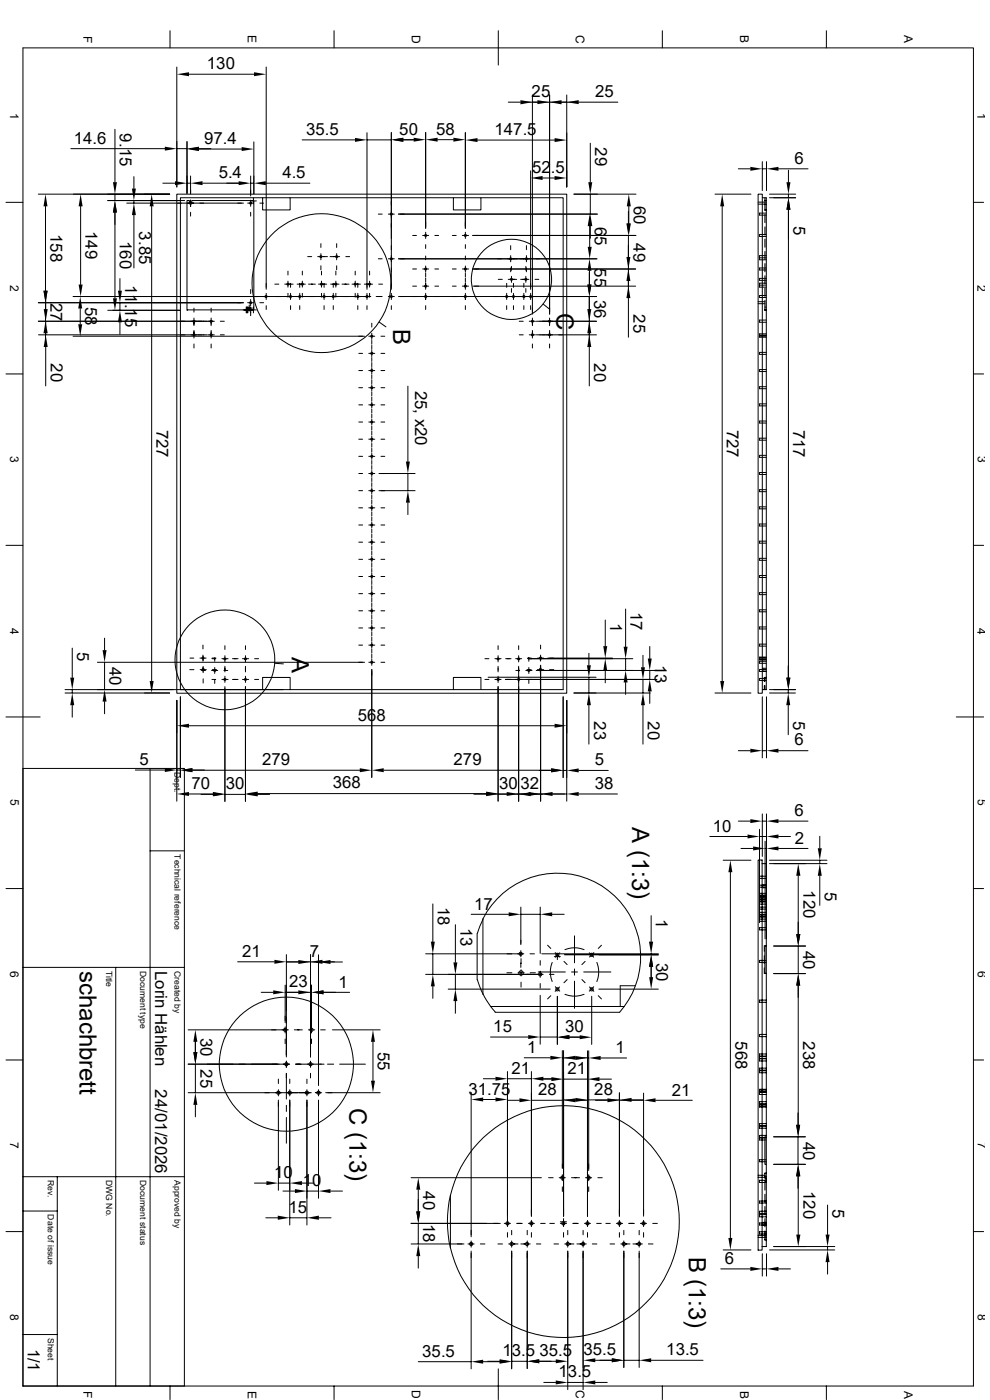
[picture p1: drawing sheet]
<svg xmlns="http://www.w3.org/2000/svg" width="210mm" height="297mm" viewBox="0 0 210 297" stroke-linecap="round" stroke-linejoin="round" font-family="sans-serif">
<g fill="none" stroke="#000" stroke-width=".21">
<path d="M4.9 10.2h201.6v283.8h-201.6zM36.1 6.5v3.7M37.5 14.2v25.5M40.1 15.7h13.8M56.5 14.2v47.2M70.9 6.5v3.7M105.7 6.5v7.3M140.5 6.5v3.7M175.3 6.5v3.7M15 31.5h20M24.4 27.4v11.3M28.4 37.5v2.5"/>
<path d="M34.5 38.9h2.6M37.5 31.5h2.2M39.7 30v11M39.7 38.9h.7M40.4 37.3v3.8M42.2 31.5h2.5M42.2 31.6h9.1M43 38.9h9.2M53.2 37.3v4.3M53.2 38.9h.6M53.8 30.1v11M56.4 38.9h9.3"/>
<path d="M64.1 29.7h11.2M77.9 28.2v33.2M77.9 29.7h5.1M83 28.1v33.3M85.6 29.6h2.2M85.6 29.7h2.5M90.3 28.1v20.3M92.8 29.6h3.4M98.7 28.1v20.3M101.3 29.7h16.3M107.8 21.7h2.6M111.5 21.7h10.2"/>
<path d="M112.6 36.2v25.2M112.9 20.2v46.4M115.1 37.8h2.5M116.6 20.2v46.4M120.2 20.2v19.5M122.8 21.7h8.3M125.2 30.4v8.3M156.6 35.8h2.6M161.7 34.3v6.1M161.7 35.8h.9M162.6 34.3v6.1M165.1 35.8h6.3"/>
<path d="M167.3 36.1v2.6M1.3 42.9h3.6M9.7 43.8v17.9M17.1 43.8v16.6M24.4 41.2v1.3M24.4 45.1v18.2M25.4 59.1v2.6M26.9 43.1h24.7M28.4 42.5v.6M28.4 45.6v11.3M32.2 43.8v100.7M36 41.2h-27.9"/>
<path d="M37.5 41.2h82.7v105.9h-82.7zM39.2 42.5h-16.3M40.4 42.5v1.3M40.4 45v.8M40.6 43.1l-.3 .2-.1-.8h-.5v23.3l.1-.1h12.2l.6 .1 .1-.4M40.7 43.1v-.6l13.1 .1v23.1l-.6 .1-.1-.4M52.5 43.1h1.3M53.1 42.6h1.3M53.2 42.5v1.3M53.2 45v.8M53.8 42v1.3M55.1 43.1h.8"/>
<path d="M55.7 42h-17.4v104.3h23.3M55.7 42h5.9v2.5h-5.9zM61.1 57.5v.8M61.1 59.6v1.3M61.6 42h34.6M64.1 57.5v.8M64.1 59.6v1.3M65.3 54.4h.8M67.4 54.4h2.1M68.1 51.7v.8M68.1 53.8v1.3M68.1 56.4v.8"/>
<path d="M68.2 57.5v.8M68.2 59.6v1.3M70 54.4h2.1M71.2 57.5v.8M71.2 59.6v1.3M71.4 51.7v.8M71.4 53.8v1.3M71.4 56.4v.8M73.4 54.4h.8M75.4 57.5v.8M75.4 59.6v1.3M78.4 57.5v.8"/>
<path d="M78.4 59.6v1.3M80.3 54.9h.8M80.3 45.4h.8M82.4 54.9h1.3M82.4 45.4h1.3M84.5 45.4h42.2M84.5 54.9h42.2M87.5 57.1h.8M87.5 50h.8M89.7 57.1h1.2M89.7 50h1.2M90.3 49.3v1.3"/>
<path d="M90.3 51.9v.8M90.3 54.3v.8M90.3 56.4v1.3M90.3 58v.8M90.3 59v.9M92.2 57.1h.8M92.2 50h.8M96 57.1h.8M96 50h.8M96.2 42h5.8v2.5h-5.8zM98.1 57.1h1.3M98.1 50h1.3"/>
<path d="M98.7 49.3v1.3M98.7 51.9v.8M98.7 54.3v.8M98.7 56.4v1.3M98.7 58v.8M98.7 59v.9M100.3 57.1h34.5M100.3 50h34.6M102 42h17.5v104.3h-57.9M105.7 59.3h.9M107.8 59.3h1.8M108.3 52.1v.9"/>
<path d="M108.3 54.2v1.3M108.3 56.9v.8M108.5 56.5v.8M108.5 58.6v1.3M110.4 59.3h1.8M111.5 56.5v.8M111.5 58.6v1.3M111.7 52.1v.9M111.7 54.2v1.3M111.7 56.9v.8M113.5 59.3h.8M125 57.8v2.6"/>
<path d="M125.1 57.4v3M125.1 48v4.4M125.2 41.2v4.2M125.2 48v2.5M133.3 44.8v2.6M133.3 50v12.2M133.4 43.8v3.6M134.9 41.2h-13.1M151.7 41.2h7.6M153.2 43.8v100.7M160.8 43.3h1.8M160.8 42.9h1.8"/>
<path d="M160.8 41.2h.9v105.9h-.9zM161.1 54.7v.4h1.5M161.1 54.7h1.5M161.7 42h.9v104.3h-.9M162.3 42v2.7M162.3 45.5v1.7M162.3 48.1v1.8M162.3 50.7v1.8M162.3 53.3v1.7M162.3 55.9v1.8M162.3 58.5v1.7M162.3 44.5h.3"/>
<path d="M162.3 42.5h.3M162.6 45.2h-1.5v.4h1.5M162.6 59.1h-1.5v.4h1.5M162.6 54.2h-1.5v.5M162.6 49.7h-1.5v.5h1.5M162.6 56.9h-1.5v.4h1.5M163.2 42h5.6M163.2 41.2h5.6M167.3 44.5v99.3M167.3 41.2v.8M206.5 42.9h2.2M1.3 79.3h3.6"/>
<path d="M8.2 71h35.7M9.7 64.2v4M9.7 70.7v2.5M9.7 63v2.6M9.7 68.2v2.8M9.7 73.6v8.3M15.5 62.9h63.2M15.5 71.3h61.8M17 65.4v3.4M22.9 65.8h15.2M25.4 64.2v1.6M25.4 68.4v2.5"/>
<path d="M41.1 65.4v.8M41.1 67.5v1.6M41.1 70.1v1.6M41.1 73v.8M44.2 71h1.3M44.8 65.4v.8M44.8 67.5v1.6M44.8 70.1v1.6M44.8 73v.8M45.5 68.2h-37.4M46.7 68.2h.9M46.7 71h.9"/>
<path d="M51.6 65.7h2.8M51.6 64.2h-43.5M52.2 65.1v1.3M52.2 65.4h1.3M52.4 65.1v1.3M52.5 64.2h1.3M52.6 65.1v1.3M52.7 65.4l.2-.2 .1 .2M52.9 64.7v1.3M53.2 61.4v.9M53.2 63.5v1.4M53.2 65.1v1.9"/>
<path d="M53.8 65.1v1.3M55.1 64.2h.8M56.5 62.2v1.3M56.5 64.9v.8M58.3 60.3h.8M60.4 60.3h1.8M61.1 62.2v.8M61.6 60.1v.9M61.6 62.2v1.3M61.6 64.9v.8M63 60.3h1.8M63.6 60.1v.9"/>
<path d="M63.6 62.2v1.3M63.6 64.9v.8M64.1 62.2v.8M65.4 60.3h1.5M67.6 60.3h1.7M68.2 62.2v.8M68.7 60.1v.9M68.7 62.2v1.3M68.7 64.9v.8M70.1 60.3h1.8M70.7 60.1v.9M70.7 62.2v1.3"/>
<path d="M70.7 64.9v.8M71.2 62.2v.8M72.6 60.3h1.4M74.7 60.3h1.8M75.4 62.2v.8M75.9 60.1v.9M75.9 62.2v1.3M75.9 64.9v.8M76.1 75h.8M76.1 78.6h.8M77.3 60.3h1.7M77.9 62.2v1.3"/>
<path d="M77.9 64.9v.8M78.2 75h1.3M78.2 78.6h1.3M78.2 71.3h1.3M78.4 62.2v.8M78.9 72.2v.8M78.9 74.3v1.3M78.9 75.9v.8M78.9 76.9v.9M78.9 78v1.3M78.9 79.5v.8M78.9 68.6v.8"/>
<path d="M78.9 70.7v1.3M78.9 73.3v.8M79.8 62.9h1.3M80.3 60.3h.9M80.4 68.3l1.5 1M80.8 75h.8M80.8 78.6h.8M80.8 71.3h.8M82.4 62.9h1.3M83 62.2v1.3M83 64.9v.8M84.5 62.9h42.1"/>
<path d="M87.5 60.7h.8M89.7 60.7h1.2M90.3 60.1v1.3M90.3 62.2v1.3M90.3 64.9v.8M92.2 60.7h.8M96 60.7h.8M98.1 60.7h1.3M98.7 60.1v1.3M98.7 62.2v1.3M98.7 64.9v.8M100.3 60.7h34.5"/>
<path d="M107.5 60.1v.9M107.5 62.2v1.3M107.5 64.9v.8M108.5 61.2v.8M108.9 60.1v.9M108.9 62.2v1.3M108.9 64.9v.8M110.2 68.2h.8M110.2 71h.8M111.1 60.1v.9M111.1 62.2v1.3M111.1 64.9v.8"/>
<path d="M111.5 61.2v.8M112.3 68.2h1.3M112.3 71h1.3M112.6 62.2v1.3M112.6 64.9v.8M112.9 67.5v1.6M112.9 70.1v1.6M112.9 73v.8M113.8 68.2h12.7M115.2 64.5l1.3 1M116.6 67.5v1.6M116.6 70.1v1.6"/>
<path d="M116.6 73v.8M125 73.6v8.3M125 62.9v10.3M126.5 71h-12.7M133.3 63.2v8.3M160.8 64.4h1.5M160.8 64h1.5M161.1 71.3v.2h1.5M161.1 60.5v.4h1.5M161.1 71.1h1.5M161.1 71.3h1.5M161.1 60.5h1.5"/>
<path d="M162.3 65.2h.3M162.3 61.1v1.8M162.3 63.7v2.1h.3M162.3 65.7h.3M162.6 78.4h-1.5v.4h1.5M162.6 74.8h-1.5v.4h1.5M162.6 70.8h-1.5v.5M162.6 67.9h-1.5v.5h1.5M162.6 60.1h-1.5v.4M162.6 62.7h-1.5v.4h1.5M206.5 79.3h2.2M76.1 96.8h.8"/>
<path d="M76.1 82.3h.8M76.1 89.5h.8M76.1 93.2h.8M76.1 85.9h.8M78.2 96.8h1.3M78.2 82.3h1.3M78.2 89.5h1.3M78.2 93.2h1.3M78.2 85.9h1.3M78.9 80.6v.8M78.9 81.6v1.3M78.9 84.2v.8"/>
<path d="M78.9 86.8v.8M78.9 88.9v1.3M78.9 90.4v.8M78.9 91.5v.8M78.9 92.5v1.3M78.9 94.1v.8M78.9 95.1v.8M78.9 96.2v1.3M78.9 98.8v.8M78.9 83.1v.8M78.9 85.3v1.2M78.9 87.8v.8"/>
<path d="M78.9 97.7v.8M78.9 99.8v1.3M80.8 96.8h.8M80.8 82.3h.8M80.8 89.5h.8M80.8 93.2h.8M80.8 85.9h.8M86.5 81.9v16M162.6 93h-1.5v.4h1.5M162.6 89.3h-1.5v.4h1.5M162.6 82h-1.5v.5h1.5M162.6 96.6h-1.5v.4h1.5"/>
<path d="M162.6 85.7h-1.5v.4h1.5M1.3 115.7h3.6M76.1 111.4h.8M76.1 104.1h.8M76.1 118.7h.8M76.1 107.7h.8M76.1 100.5h.8M76.1 115h.8M78.2 111.4h1.3M78.2 104.1h1.3M78.2 118.7h1.3M78.2 107.7h1.3"/>
<path d="M78.2 100.5h1.3M78.2 115h1.3M78.9 101.3v.9M78.9 103.5v1.2M78.9 105v.8M78.9 106v.8M78.9 107.1v1.3M78.9 108.6v.8M78.9 109.7v.8M78.9 110.7v1.3M78.9 113.3v.8M78.9 115.9v.8"/>
<path d="M78.9 118v1.3M78.9 119.5v.9M78.9 102.4v.8M78.9 112.3v.8M78.9 114.4v1.3M78.9 117v.8M80.4 100.5h7.7M80.4 104.1h7.7M80.8 111.4h.8M80.8 118.7h.8M80.8 107.7h.8M80.8 115h.8"/>
<path d="M86.5 100.5v3.6M86.5 106.6v2.6M162.6 107.5h-1.5v.4h1.5M162.6 118.4h-1.5v.5h1.5M162.6 103.9h-1.5v.4h1.5M162.6 111.2h-1.5v.4h1.5M162.6 114.8h-1.5v.4h1.5M162.6 100.2h-1.5v.5h1.5M206.5 115.7h2.2M15.3 137.5v6.3M22.2 135.4v2.5M40.3 139.6h.8"/>
<path d="M42.4 139.6h1.3M43.1 136.9v.8M43.1 139v1.3M43.1 139.2v.9M45 139.7h.8M45 139.6h.8M45.6 139.5v.8M47.1 139.7h1.3M47.7 137v.8M47.7 139.1v1.3M49.3 139.7h1.2M51.4 139.7h1.3"/>
<path d="M52.1 137v.8M52.1 139.1v1.3M54 139.7h.9M76.1 125.9h.8M76.1 136.9h.8M76.1 122.3h.8M76.1 129.6h.8M76.1 133.2h.8M78.2 136.9h1.3M78.2 122.3h1.3M78.2 129.6h1.3M78.2 133.2h1.3"/>
<path d="M78.2 125.9h1.3M78.9 120.6v.8M78.9 121.6v1.3M78.9 123.1v.9M78.9 124.2v.9M78.9 127.9v.8M78.9 134.1v.8M78.9 136.2v1.3M78.9 137.7v.9M78.9 138.8v.8M78.9 139.8v1.3M78.9 125.3v1.3"/>
<path d="M78.9 126.8v.8M78.9 128.9v1.3M78.9 130.4v.9M78.9 131.5v.8M78.9 132.5v1.4M78.9 135.2v.8M80.8 125.9h.8M80.8 136.9h.8M80.8 122.3h.8M80.8 129.6h.8M80.8 133.2h.8M102.9 139.7h.8"/>
<path d="M105 139.7h1.3M105.7 137v.8M105.7 139.1v1.3M108.4 139.7h-1.1M109.4 139.7h1.3M110 137v.8M110 139.1v1.3M111.9 139.6h.8M112.2 139.5v.8M114 139.6h1.3M114.7 136.9v.8M114.7 139v1.3"/>
<path d="M116.2 139.6h13.7M124.9 138.6v2.5M128.4 131.5v5.6M128.4 139.6v.1M132.7 129.2v8M132.7 139.7v2.5M134.2 139.7h-22.2M136.4 139v2.6M137.8 137.2v2.5M161.1 139.8v.2h1.5M161.1 139.6h1.5M161.1 139.8h1.5"/>
<path d="M162.6 122.1h-1.5v.4h1.5M162.6 136.7h-1.5v.4h1.5M162.6 125.7h-1.5v.5h1.5M162.6 133h-1.5v.4h1.5M162.6 129.4h-1.5v.4h1.5M162.6 139.4h-1.5v.4M1.3 152.1h7.2M13.8 147h22.2M15.3 146.3v.7M15.3 149.6v2.5M20.7 140.5h56.6M22.2 140.5v5.8"/>
<path d="M22.2 148.8v2.6M37.5 148.6v21.4M38.3 147.8v17.1M40.1 154h77.5M40.3 142.1h.8M42.5 142.1h1.3M42.8 142.2h.8M43.1 141.6v.8M43.1 141.4v1.3M43.1 144v.9M44.9 142.2h1.3M45 144.1h.8"/>
<path d="M45 142.1h.9M45.6 141.6v1.3M45.6 144.2v.8M47.1 144.1h1.3M47.5 142.2h.8M47.7 141.4v1.1M47.7 143.5v1.3M47.7 145.7v24.4M49.3 144.1h1.2M51.4 144.1h1.3M52.1 141.4v1.1M52.1 143.5v1.3"/>
<path d="M52.1 145.7v24.4M54 144.1h.9M55.7 146.3v-2.6h5.9v2.6M58.3 140.7l1.8 .1M60 146.3h-46.2M78.2 140.5h1.3M78.9 142v22.9M80.8 140.5h.8M96.2 146.3v-2.6h5.8v2.6M102.9 144.1h.8M103.5 143.7h22.9M105 144.1h1.3"/>
<path d="M105.7 145.7v24.3M105.7 141.4v1.1M105.7 143.5v1.3M107.2 144.1h32.2M109.4 142.2h.8M110 141.4v28.6M111.5 142.2h1.4M111.8 142.1h.9M112.2 141.6v1.3M112.2 144.2v.8M114 142.1h1.3M114.7 141.1v28.9"/>
<path d="M116.6 142.1h.9M119.5 147.8v17.2M120.2 148.6v21.4M121.8 147h16.1M124.9 143.7v3.3M124.9 149.6v8.3M128.4 142.3v2.6M132.7 144.8v2.5M136.4 144.1v2.9M136.4 149.6v8.3M137.8 142.2v1.9M137.8 146.7v2.5"/>
<path d="M139.4 142.2h-25.7M151.7 147h7.6M156.6 159.3h2.6M161.7 147.8v13M161.7 159.3h.9M162.1 145.5v.8M162.3 143.7v.9M162.3 145.5v.8M162.6 141.8h-.8v.6h.8M162.6 140.3h-1.5v.4h1.5M162.6 143.9h-1.5v.5h1.5M162.6 142h-1.5v.5h1.5"/>
<path d="M162.6 143.7h-.5v.9M162.6 147.8v13M163.2 147h5.5M165.1 159.3h6.3M167.2 141.2v2.6M167.2 146.3v.7M167.2 149.6v6.3M168.8 146.3h-5.6M202.9 152.1h5.8M4.9 163h34.2v131M28.7 163.4h6.3M31.8 163v131"/>
<path d="M37.5 163.4h.8M40.1 168.4h5.1M40.8 163.4h2.5M40.8 163.4h35.5M42.6 168.5h2.6M47.7 168.5h4.4M54.7 168.4h48.4M54.7 168.5h2.5M81.4 163.4h35.5M100.5 168.5h2.6M104.9 168.4h2.6M105.7 168.5h4.3"/>
<path d="M109.6 168.4h10.6M112.6 168.5h2.5M114.4 163.4h2.5M119.5 163.4h.7M122.8 163.4h6.2M122.8 168.4h8.2M150.6 177.5h8M156.6 174.2h2.6M161.1 175.9v19.8M161.1 177.5h1.5M161.7 172.7v9M161.7 174.2h.9"/>
<path d="M162.3 178.5v20.7M162.6 172.7v26.5M165.1 177.5h2.6M165.1 174.2h6.3M173.9 177.4v2.6M1.3 188.5h3.6M31.8 180.5h7.3M91.8 191.8v8M96.6 196.2v8M99.9 194h8M102.5 194.9l-1.2 3.1-.1 9.9M110.5 194h4.1"/>
<path d="M110.5 192.4v8M114.6 192.4v9.9M117.1 194h2.6M121.9 198.5v5.8M138.1 194.3v5.5M153.4 182.5h5.9M154.9 185v77.6M157.2 180h2.6M160.8 182.5h.9v82.7h-.9zM161.1 190.3v.4h1.5M161.1 194v.1M161.1 191.3v.5h1.5"/>
<path d="M161.1 194.1v.5h1.5M161.1 191.2v.1M161.1 189.9v.4M161.1 190.2h1.5M161.1 190h1.5M161.1 191.2h1.5M161.1 194.4h1.5M161.1 194h1.5M161.1 194.1h1.5M161.1 191.3h1.5M161.1 190.9h1.5M161.1 190.3h1.5"/>
<path d="M161.1 189.9h1.5M161.7 183.2h.9v17.5h-.5v1.1M162.3 180h.3M162.6 187.7h-.8v.6h.8M162.6 192.4h-1.5v.5h1.5M162.6 187.8h-1.5v.4h1.5M162.6 189.5h-1.5v.4M162.6 185.9h-1.5v.5h1.5M162.6 196.8h-1.5v.5h1.5M162.6 193.5h-1.5v.5M162.6 190.8h-1.5v.4M162.6 195h-1.5v.5h1.5"/>
<path d="M163.2 183.2h12.2M163.2 182.5h12.2M165.1 180h6.3M169.3 185.8v12.4M173.9 182.5v.7M173.9 185.8v6.3M206.5 188.5h2.2M4.9 205.2h34.2M24.6 205.2v88.8M39.9 218.5h21.3M50.4 204h7.8M55.4 210.5h2.6"/>
<path d="M60.5 209v8M60.5 210.5h5.6M60.5 217.8v1.4M60.7 202.5v21.7M60.7 204h5.2M60.7 204.1h2.6M62.4 218.5h1.7M65.4 218.5h1.4M65.9 202.5v21.7M65.9 204.1h1.7M66.1 209v10.2M67.6 202.6v27.7"/>
<path d="M68 218.5h1M68.4 204h2.6M68.6 210.5h5.6M70.1 204.1h2.5M70.5 218.5h10.1M91.8 202.4v4.3M91.8 209.3v2.5M95.1 209.8h21.6M96.6 206.7v3.1M96.6 212.4v2.6M101.3 207.8a17.5 17.5 0 0 0 3.8 6.9M102.4 210.9v-16a17.7 17.7 0 0 1 25.8-6.6 17.7 17.7 0 0 1 3.2 26.5h-26.4"/>
<path d="M107.5 206.4h1.1M109.9 206.4h1.3M110.5 201.7v1.3M110.5 204.3v.9M110.5 203.4v1M110.5 205.7v1.4M110.5 208.4v1M111.1 202.4h-20.8M112.4 202.4h1M112.5 206.4h1.1M114.2 206.2h5.7M114.6 211.2v10.3"/>
<path d="M114.6 203.8v1M114.6 206v1.3M114.6 208.7v.9M114.9 202.4h24.8M115.2 206.7h-24.9M116.2 200.5l.6 .7M116.5 206.7h1M116.8 211.2l-.6 .7M117.1 204.2a5.4 5.4 0 0 0 0 4M117.6 202.9h1.3M117.8 202.1l.9 .9M117.8 209.3l.9 1"/>
<path d="M118.2 211.4v10.2M118.2 202.3v1.3M118.7 209.4l-.9 .9M118.7 202.1l-.9 1M119.6 204l.7 .6M119.8 202.6h19.9M119.8 201.5a5.4 5.4 0 0 1 4.1 0M119.8 210.9a5.4 5.4 0 0 0 4.1 0M120.3 207.8l-.7 .7M121.2 206.2h1.3M121.9 205.6v1.3M121.9 208.2v5.7"/>
<path d="M123.4 207.8l.7 .7M123.8 206.2h5.8M124.1 204l-.7 .6M125 202.1l.9 1M125.1 209.4l.9 .9M125.5 211.4v10.2M125.9 209.3l-.9 1M126 202.1l-.9 .9M126.6 204.2a5.4 5.4 0 0 1 0 4M126.9 211.2l.7 .7M127 209.8h12.7M127.6 200.5l-.7 .7"/>
<path d="M131.6 213.5h.8M134.8 209.1h-3.2v4.4h-27.5M138.1 202.4v.2M138.1 205.1v2.6M162.1 202.7v1.8M162.1 205.3v1.2h.5v34.7M162.3 200.7h.3v5.8h-.3zM162.6 219.5h-1.5v.4h1.5M162.6 203.8h-1.5v.4h1.5M162.6 212.2h-1.5v.4h1.5M164.1 200.7h6.8M164.1 206.5h6.8"/>
<path d="M169.3 200.7v5.8M169.3 209.1v29.5M1.3 224.9h3.6M39.9 225.8h21.5M39.9 231.8h26.1M41.4 220.7v2.5M41.4 225.8v6M41.4 234.4v2.5M59.1 228.9v1M59.1 231.2v1.3M59.1 233.4v19.1M60.5 220.4v1"/>
<path d="M60.7 234.5v1.3M60.7 237.1v5.4M60.7 225.1v1.3M60.7 227.7v5.5M61.5 228.9v1M61.5 231.2v1.3M61.5 233.4v26.5M65.1 233.4v26.5M65.1 228.9v1M65.1 231.2v1.3M65.9 225.1v1.3M65.9 227.7v1"/>
<path d="M66.1 220.4v1M66.9 231.8h1.3M67.6 233.4v20.8M67.6 231.2v1.3M68.7 225.8h-6M69.1 231.8h11.5M69.5 225.8h1.3M72.1 225.8h5.4M79.1 221v8.3M99.9 231.7v30.7M102.5 233.3h2.6M102.5 228.9h2.6"/>
<path d="M104.1 220h8M107.7 233.4h2.5M107.7 227.3v32.9M107.7 228.9h5M111.2 224.4h5.6M112.7 233.4h6.8M112.7 227.3v30.7M114.4 228.9h2.6M114.6 220h3.6M115.3 228.9h2.5M119.3 222.9v25M119.3 224.4h.2"/>
<path d="M119.5 233.3h2.6M119.5 224.5h2.6M119.5 222.9v35.1M119.5 228.9h5.1M120.8 220h2.5M120.8 220h2.2M122.1 233.4h2.5M122.1 224.4h2.5M124.6 222.9v35.1M124.6 233.3h6.8M124.6 224.5h.3M124.9 222.9v25.4"/>
<path d="M126.3 233.4h2.6M127.2 228.9h2.5M127.4 224.5h5.5M131.4 231.8v26.2M131.4 233.4h5.1M134 233.3h2.5M136.5 231.9v26.1M139.1 233.4h7.8M161.1 234.4v.5h1.5M161.1 231.5v.1h1.5M161.1 234.4h1.5M161.1 231.5h1.5"/>
<path d="M161.1 234.7h1.5M161.1 231.2h1.5M162.6 223.6h-1.5v.5h1.5M162.6 231.1h-1.5v.4M162.6 234.3h-1.5v.1M162.6 224.1h-1.5v.4h1.5M162.6 238.4h-1.5v.4h1.5M162.6 227.2h-1.5v.4h1.5M162.6 226.6h-1.5v.4h1.5M162.6 224.6h-1.5v.5h1.5M162.6 231.8h-1.5v.4h1.5M162.6 238.9h-1.5v.5h1.5"/>
<path d="M162.6 233.7h-1.5v.5h1.5M169.3 236.1v2.5M206.5 224.9h2.2M4.9 249.6h34.2M4.9 256.9h7.2M12.1 249.6v44.4M54 251h2.5M56.4 258.4h2.5M59.1 251h2.4M60 252.7h2.6M61.5 258.4h3.6M64.1 251h2.5"/>
<path d="M65.1 252.7h2.5M67.6 258.4h2.6M70.1 252.7h2.5M87.2 249.9h27.7M88.7 252.4v4.6M88.7 259.5v4.4M95.5 253.7v11M106.1 259.5h-18.9M107 259.5h1.3M109.6 259.5h1.2M112.1 259.5h1.3M112.7 258.9v1.3"/>
<path d="M114.7 259.5h1M116.4 249.9h.9M116.6 259.5h1M118.6 249.9h1.3M118.9 259.2h1.3M118.9 259.5h1.3M119.3 249.2v1.3M119.3 251.8v1M119.5 258.5v1.7M121.2 249.9h1.7M121.5 259.5h1.2M124 259.5h1.3"/>
<path d="M124.2 249.9h1.3M124.6 258.9v1.3M124.9 249.2v1.3M124.9 251.8v1M126.6 259.5h1M126.8 249.9h1M128.5 259.5h1M130.8 259.5h1.3M131.4 258.9v1.3M133.4 259.5h1.2M135.8 259.5h1.4M136.5 258.9v1.3"/>
<path d="M138.5 259.5h.9M160.8 249.8h1.5M160.8 249.3h1.5M162.3 241.2h.3v5.8h-.3zM162.3 250.7v1.8M162.3 253.4v1.7M162.3 255.9v1.8M162.3 258.5v1.8M162.3 249.6h.3M162.3 250.1h.3M162.3 250.7h.3M162.6 259.3h-.8v.6h.8"/>
<path d="M162.6 257h-1.5v.4h1.5M162.6 254.8h-1.5v.4h1.5M162.6 257.7h-1.5v.4h1.5M162.6 250.4h-1.5v.5h1.5M162.6 259.5h-1.5v.4h1.5M162.6 241.4h-1.5v.5h1.5M162.6 240.9h-1.5v.4h1.5M162.6 246h-1.5v.5h1.5M162.6 248.9h-.3v1M162.6 247v17.5h-.9M169.3 241.2v5.8M169.3 249.6v2.5"/>
<path d="M169.3 249.6v12.3M170.9 241.2h-6.8M170.9 247h-6.8M175.6 255.7v6.2M1.3 261.3h3.6M87.2 263.9h11.2M88.7 266.5v2.5M99.3 263.9h1.3M99.9 263.3v1.3M99.9 265.4v25M101.9 263.9h1M105.6 263.9h1"/>
<path d="M107.7 261.5v1M107.9 263.9h2M108.5 265.4v25M108.5 261v1M108.5 263.3v1.3M110.5 263.9h2M111.8 265.4v24.9M111.8 261v1M111.8 263.3v1.3M112.7 261.5v1M113.8 263.9h.9M117.5 263.9h1"/>
<path d="M119.5 261.5v1M119.8 263.9h2M120.4 261v1M120.4 263.3v1.3M120.4 265.4v29.4M122.4 263.9h2M123.7 265.4v29.4M123.7 261v1M123.7 263.3v1.3M124.6 261.5v1M125.6 263.9h1M129.4 263.9h1"/>
<path d="M131.4 261.5v1M131.7 263.9h1.9M132.3 265.4v24.7M132.3 261v1M132.3 263.3v1.3M134.3 263.9h2M135.6 265.4v24.7M135.6 261v1M135.6 263.3v1.3M136.5 261.5v1M137.5 263.9h1M152.9 269.2h6.3"/>
<path d="M153.4 265.2h5.9M160.8 262.5h1.8M160.8 262.1h1.8M161.7 266v4.7M161.7 269.2h.9M162.3 262v1.1h.3M162.3 261.2v.8M162.3 262h.3M162.3 262.9h.3M162.3 263h.3M162.6 261.3h-1.5v.5h1.5M162.6 266v4.7"/>
<path d="M163.2 265.2h13.9M165.1 269.2h2.6M175.6 264.5v.7M175.6 267.8v2.5M177.1 264.5h-13M206.5 261.3h2.2M4.9 283.1h7.2M36.1 294v2.9M70.9 294v2.9M88.7 288.9h11.2M102.5 288.9h3.5M103.5 288.8h2.5"/>
<path d="M105.7 290.4v6.5M108.5 288.8h3.3M115.4 293.3h2.5M117.9 288.8h-3.5M120.4 293.3h3.3M126.3 288.6h3.5M126.3 293.3h2.5M132.3 288.6h3.3M138.1 288.6h11M140.5 294v2.9M175.3 294v2.9"/>
<circle cx="40.4" cy="43.1" r=".22"/>
<circle cx="53.2" cy="43.1" r=".22"/>
<circle cx="68.1" cy="54.4" r=".22"/>
<circle cx="71.4" cy="54.4" r=".22"/>
<circle cx="83" cy="45.4" r=".22"/>
<circle cx="83" cy="54.9" r=".22"/>
<circle cx="90.3" cy="49.9" r=".22"/>
<circle cx="90.3" cy="57.1" r=".22"/>
<circle cx="98.7" cy="57.1" r=".22"/>
<circle cx="98.7" cy="49.9" r=".22"/>
<circle cx="108.3" cy="54.9" r=".22"/>
<circle cx="108.5" cy="59.3" r=".22"/>
<circle cx="108.5" cy="59.3" r="8.5"/>
<circle cx="111.6" cy="59.3" r=".22"/>
<circle cx="111.7" cy="54.9" r=".22"/>
<circle cx="41.2" cy="71" r=".22"/>
<circle cx="41.2" cy="68.2" r=".22"/>
<circle cx="44.8" cy="71" r=".22"/>
<circle cx="44.8" cy="68.2" r=".22"/>
<circle cx="53.2" cy="64.2" r=".22"/>
<circle cx="56.4" cy="62.9" r=".22"/>
<circle cx="61.1" cy="60.3" r=".22"/>
<circle cx="61.6" cy="62.9" r=".22"/>
<circle cx="63.6" cy="62.9" r=".22"/>
<circle cx="64.1" cy="60.3" r=".22"/>
<circle cx="68.2" cy="60.3" r=".22"/>
<circle cx="68.2" cy="60.1" r="14.7"/>
<circle cx="68.8" cy="62.9" r=".22"/>
<circle cx="70.7" cy="62.9" r=".22"/>
<circle cx="71.3" cy="60.3" r=".22"/>
<circle cx="75.4" cy="60.3" r=".22"/>
<circle cx="75.9" cy="62.9" r=".22"/>
<circle cx="77.9" cy="62.9" r=".22"/>
<circle cx="78.4" cy="60.3" r=".22"/>
<circle cx="78.9" cy="71.3" r=".22"/>
<circle cx="78.9" cy="75" r=".22"/>
<circle cx="78.9" cy="78.6" r=".22"/>
<circle cx="83" cy="62.9" r=".22"/>
<circle cx="90.3" cy="60.7" r=".22"/>
<circle cx="90.3" cy="62.9" r=".22"/>
<circle cx="98.7" cy="62.9" r=".22"/>
<circle cx="98.7" cy="60.7" r=".22"/>
<circle cx="107.5" cy="62.9" r=".22"/>
<circle cx="108.9" cy="62.9" r=".22"/>
<circle cx="111.1" cy="62.9" r=".22"/>
<circle cx="112.6" cy="62.9" r=".22"/>
<circle cx="113" cy="68.2" r=".22"/>
<circle cx="113" cy="71" r=".22"/>
<circle cx="116.6" cy="71" r=".22"/>
<circle cx="116.6" cy="68.2" r=".22"/>
<circle cx="78.9" cy="85.9" r=".22"/>
<circle cx="78.9" cy="96.8" r=".22"/>
<circle cx="78.9" cy="93.2" r=".22"/>
<circle cx="78.9" cy="82.2" r=".22"/>
<circle cx="78.9" cy="89.5" r=".22"/>
<circle cx="78.9" cy="100.5" r=".22"/>
<circle cx="78.9" cy="111.4" r=".22"/>
<circle cx="78.9" cy="115" r=".22"/>
<circle cx="78.9" cy="104.1" r=".22"/>
<circle cx="78.9" cy="118.7" r=".22"/>
<circle cx="78.9" cy="107.7" r=".22"/>
<circle cx="43.1" cy="139.6" r=".22"/>
<circle cx="47.7" cy="140" r="10.6"/>
<circle cx="47.7" cy="139.8" r=".22"/>
<circle cx="52.1" cy="139.8" r=".22"/>
<circle cx="78.9" cy="136.9" r=".22"/>
<circle cx="78.9" cy="125.9" r=".22"/>
<circle cx="78.9" cy="122.3" r=".22"/>
<circle cx="78.9" cy="129.6" r=".22"/>
<circle cx="78.9" cy="133.2" r=".22"/>
<circle cx="105.7" cy="139.8" r=".22"/>
<circle cx="110" cy="139.8" r=".22"/>
<circle cx="114.7" cy="139.6" r=".22"/>
<circle cx="43.1" cy="142.1" r=".25"/>
<circle cx="45.6" cy="142.2" r=".22"/>
<circle cx="47.7" cy="144.1" r=".22"/>
<circle cx="52.1" cy="144.1" r=".22"/>
<circle cx="78.9" cy="140.5" r=".22"/>
<circle cx="105.7" cy="144.1" r=".22"/>
<circle cx="110" cy="144.1" r=".22"/>
<circle cx="112.2" cy="142.2" r=".22"/>
<circle cx="114.6" cy="142.1" r=".25"/>
<circle cx="60.5" cy="218.5" r=".34"/>
<circle cx="66.1" cy="218.5" r=".34"/>
<circle cx="110.4" cy="202.4" r=".34"/>
<circle cx="110.5" cy="206.4" r=".47"/>
<circle cx="114.6" cy="206.7" r=".34"/>
<circle cx="118.2" cy="202.6" r=".34"/>
<circle cx="118.2" cy="209.9" r=".34"/>
<circle cx="125.5" cy="202.6" r=".34"/>
<circle cx="125.5" cy="209.9" r=".34"/>
<circle cx="59.1" cy="231.8" r=".34"/>
<circle cx="60.7" cy="225.8" r=".34"/>
<circle cx="60.7" cy="225.8" r="14.2"/>
<circle cx="61.5" cy="231.8" r=".34"/>
<circle cx="65.1" cy="231.8" r=".34"/>
<circle cx="65.9" cy="225.8" r=".34"/>
<circle cx="67.6" cy="231.8" r=".34"/>
<circle cx="107.7" cy="259.5" r=".34"/>
<circle cx="112.7" cy="259.5" r=".34"/>
<circle cx="119.3" cy="249.8" r=".34"/>
<circle cx="119.5" cy="259.2" r="24.6"/>
<circle cx="119.5" cy="259.5" r=".34"/>
<circle cx="124.6" cy="259.5" r=".34"/>
<circle cx="124.9" cy="249.8" r=".34"/>
<circle cx="131.4" cy="259.5" r=".34"/>
<circle cx="136.5" cy="259.5" r=".34"/>
<circle cx="99.9" cy="263.9" r=".34"/>
<circle cx="108.5" cy="263.9" r=".34"/>
<circle cx="111.8" cy="263.9" r=".34"/>
<circle cx="120.4" cy="263.9" r=".34"/>
<circle cx="123.7" cy="263.9" r=".34"/>
<circle cx="132.3" cy="263.9" r=".34"/>
<circle cx="135.6" cy="263.9" r=".34"/>
</g>
<g fill="#000">
<path d="M37.5 15.7l2.6-.4v.9zM53.9 15.3l2.6 .4-2.6 .5zM24 38.7h.8l-.4 2.5zM35 31.1l2.5 .4-2.5 .5zM37.1 38.4l2.6 .5-2.6 .4zM39.7 31.5l2.5-.4v.9zM39.7 31.6l2.5-.4v.8zM40.4 38.9l2.6-.5v.9zM50.6 38.4l2.6 .5-2.6 .4zM51.3 31.2l2.5 .4-2.5 .4zM53.8 38.9l2.6-.5v.9zM75.3 29.3l2.6 .4-2.6 .4z"/>
<path d="M83 29.6l2.6-.4v.9zM83 29.7l2.6-.4v.8zM87.8 29.2l2.5 .4-2.5 .5zM90.3 29.6l2.5-.4v.9zM96.2 29.2l2.5 .4-2.5 .5zM98.7 29.7l2.6-.4v.8zM110.4 21.3l2.5 .4-2.5 .4zM114 21.3l2.6 .4-2.6 .4zM112.6 37.8l2.5-.5v.9zM117.6 37.3l2.6 .5-2.6 .4zM117.6 29.3l2.6 .4-2.6 .4zM116.6 21.7l2.5-.4v.8z"/>
<path d="M120.2 21.7l2.6-.4v.8zM124.8 38.7h.8l-.4 2.5zM159.2 35.4l2.5 .4-2.5 .4zM162.6 35.8l2.5-.4v.8zM166.8 38.7h.9l-.4 2.5zM9.7 41.2l.4 2.6h-.9zM17.1 41.2l.4 2.6h-.8zM24.4 42.5l.4 2.6h-.8zM28 40h.8l-.4 2.5zM28.4 43.1l.4 2.5h-.8zM32.2 41.2l.4 2.6h-.9zM125.1 54.9l.4 2.5h-.9z"/>
<path d="M124.7 52.4h.8l-.4 2.5zM125.1 45.4l.4 2.6h-.8zM125.2 45.4l.4 2.6h-.8zM132.9 47.4h.8l-.4 2.6zM133.3 57.1l.4 2.5h-.8zM132.9 54.5h.8l-.4 2.6zM133 47.4h.8l-.4 2.6zM133.4 41.2l.4 2.6h-.8zM153.2 41.2l.4 2.6h-.8zM167.3 42l.4 2.5h-.9zM9.2 61.7h.9l-.4 2.5zM9.7 68.2l.4 2.5h-.9z"/>
<path d="M9.3 65.6h.8l-.4 2.6zM9.7 71l.4 2.6h-.8zM16.6 68.8h.8l-.4 2.5zM17 62.9l.4 2.5h-.8zM16.7 60.4h.8l-.4 2.5zM24 63.3h.8l-.4 2.5zM25.4 65.8l.5 2.6h-.9zM25 61.7h.9l-.5 2.5zM124.6 60.4h.8l-.4 2.5zM125 68.2l.4 2.5h-.8zM124.6 65.6h.8l-.4 2.6zM125 71l.4 2.6h-.8z"/>
<path d="M124.6 60.4h.9l-.4 2.5zM133.3 60.7l.4 2.5h-.8zM86.1 97.9h.9l-.5 2.6zM86.5 104.1l.5 2.5h-.9zM21.8 137.9h.8l-.4 2.6zM128 137.1h.8l-.4 2.5zM132.3 137.2h.8l-.4 2.5zM137.4 139.7h.9l-.5 2.5zM15.3 147l.4 2.6h-.8zM14.9 143.8h.8l-.4 2.5zM22.2 146.3l.4 2.5h-.8zM31.7 144.5h.9l-.4 2.5z"/>
<path d="M37.5 154l2.6-.5v.9zM117.6 153.5l2.6 .5-2.6 .4zM124.5 141.1h.8l-.4 2.6zM124.9 147l.4 2.6h-.8zM128.4 139.7l.4 2.6h-.8zM132.7 142.2l.4 2.6h-.8zM136 141.6h.8l-.4 2.5zM136.4 147l.4 2.6h-.8zM137.8 144.1l.5 2.6h-.9zM152.8 144.5h.8l-.4 2.5zM159.2 158.8l2.5 .5-2.5 .4zM162.6 159.3l2.5-.5v.9z"/>
<path d="M166.8 143.8h.8l-.4 2.5zM167.2 147l.4 2.6h-.8zM166.8 143.8h.9l-.4 2.5zM35 162.9l2.5 .5-2.5 .4zM37.5 168.4l2.6-.4v.9zM38.3 163.4l2.5-.4v.8zM38.3 163.4l2.5-.5v.9zM45.2 168.1l2.5 .4-2.5 .5zM45.2 168l2.5 .4-2.5 .5zM52.1 168.5l2.6-.4v.9zM52.1 168.4l2.6-.5v.9zM76.3 163l2.6 .4-2.6 .4z"/>
<path d="M78.9 163.4l2.5-.4v.8zM103.1 167.9l2.6 .5-2.6 .4zM103.1 168.1l2.6 .4-2.6 .4zM107.5 168l2.5 .4-2.5 .5zM112.1 168l2.6 .4-2.6 .5zM110 168.5l2.6-.4v.8zM116.9 163l2.6 .4-2.6 .4zM116.9 163l2.6 .4-2.6 .5zM114.7 168.4l2.5-.4v.9zM120.2 163.4l2.6-.4v.9zM120.2 168.4l2.6-.4v.9zM158.6 177l2.5 .5-2.5 .4z"/>
<path d="M159.2 173.8l2.5 .4-2.5 .4zM159.8 179.6l2.5 .4-2.5 .4zM162.6 180l2.5-.4v.8zM162.6 177.5l2.5-.5v.9zM162.6 174.2l2.5-.4v.8zM173.5 180h.8l-.4 2.5zM91.4 199.8h.8l-.4 2.6zM107.9 193.5l2.6 .5-2.6 .4zM114.6 194l2.5-.5v.9zM137.7 199.8h.9l-.5 2.6zM154.9 182.5l.5 2.5h-.9zM168.9 198.2h.9l-.5 2.5z"/>
<path d="M169.3 183.2l.5 2.6h-.9zM173.9 183.2l.4 2.6h-.8zM58 210.1l2.5 .4-2.5 .4zM58.2 203.6l2.5 .4-2.5 .5zM63.3 203.7l2.6 .4-2.6 .4zM63.3 210.1l2.6 .4-2.6 .4zM65.9 204l2.5-.4v.9zM66.1 210.5l2.5-.4v.8zM67.6 204.1l2.5-.4v.8zM91.8 206.7l.4 2.6h-.8zM96.6 209.8l.4 2.6h-.8zM96.2 204.2h.8l-.4 2.5z"/>
<path d="M112.1 219.6l2.5 .4-2.5 .4zM118.2 220l2.6-.4v.9zM118.2 220l2.6-.4v.8zM123 219.6l2.5 .4-2.5 .5zM137.7 207.3h.9l-.5 2.5zM138.1 202.6l.5 2.5h-.9zM169.3 206.5l.5 2.6h-.9zM41.4 231.8l.5 2.6h-.9zM41 223.2h.9l-.5 2.6zM41.4 218.5l.5 2.5h-.9zM78.7 229.3h.8l-.4 2.5zM79.1 218.5l.4 2.5h-.8z"/>
<path d="M99.9 233.3l2.6-.5v.9zM105.1 232.8l2.6 .5-2.6 .4zM105.1 228.4l2.6 .5-2.6 .4zM110.2 233l2.5 .4-2.5 .4zM112.7 228.9l2.6-.5v.9zM116.8 224l2.5 .4-2.5 .4zM117 228.5l2.5 .4-2.5 .5zM119.5 233.4l2.6-.4v.8zM122.1 232.9l2.5 .4-2.5 .5zM122.1 224l2.5 .5-2.5 .4zM119.5 224.4l2.6-.4v.8zM124.6 228.9l2.6-.4v.9z"/>
<path d="M124.9 224.5l2.5-.5v.9zM128.9 233l2.5 .4-2.5 .4zM131.4 233.3l2.6-.4v.9zM136.5 233.4l2.6-.4v.8zM168.9 238.6h.8l-.4 2.6zM168.9 238.6h.9l-.5 2.6zM56.5 250.6l2.6 .4-2.6 .4zM58.9 257.9l2.6 .5-2.6 .4zM62.6 252.3l2.5 .4-2.5 .4zM61.5 251l2.6-.4v.8zM65.1 258.4l2.5-.5v.9zM67.6 252.7l2.5-.4v.8z"/>
<path d="M88.3 257h.9l-.5 2.5zM88.7 249.9l.5 2.5h-.9zM169.3 247l.4 2.6h-.8zM169.3 247l.5 2.6h-.9zM88.7 263.9l.5 2.6h-.9zM154.5 262.6h.9l-.5 2.6zM159.2 268.8l2.5 .4-2.5 .4zM162.6 269.2l2.5-.4v.8zM168.9 261.9h.9l-.5 2.6zM175.6 265.2l.4 2.6h-.9zM175.1 261.9h.9l-.4 2.6zM99.9 288.9l2.6-.4v.8z"/>
<path d="M106 288.5l2.5 .4-2.5 .4zM106 288.4l2.5 .4-2.5 .4zM111.8 288.8l2.6-.4v.8zM117.9 288.4l2.5 .4-2.5 .4zM117.9 292.9l2.5 .4-2.5 .4zM123.7 293.3l2.6-.4v.8zM123.7 288.6l2.6-.4v.8zM129.8 288.2l2.5 .4-2.5 .4zM135.6 288.6l2.5-.4v.8z"/>
</g>
<g font-size="5.1">
<text x="83.4" y="69.9" transform="rotate(90 83.4 69.9)">B</text>
<text x="118.1" y="66.3" transform="rotate(90 118.1 66.3)">C</text>
<text x="61.9" y="139.4" transform="rotate(90 61.9 139.4)">A</text>
<text x="134.1" y="175.5" transform="rotate(90 134.1 175.5)">A (1:3)</text>
<text x="16.9" y="206" transform="rotate(90 16.9 206)">schachbrett</text>
<text x="74.2" y="235" transform="rotate(90 74.2 235)">C (1:3)</text>
<text x="146.1" y="266.6" transform="rotate(90 146.1 266.6)">B (1:3)</text>
</g>
<g font-size="3.6">
<text x="43.9" y="14.7">130</text>
<text x="112.8" y="20.6">25</text>
<text x="126.2" y="20.6">25</text>
<text x="25.4" y="28.3" transform="rotate(90 25.4 28.3)">9.15</text>
<text x="64.9" y="28.6">35.5</text>
<text x="84.7" y="28.6">50</text>
<text x="92.5" y="28.6">58</text>
<text x="104.9" y="28.7">147.5</text>
<text x="15.7" y="30.5">14.6</text>
<text x="43.3" y="30.6">97.4</text>
<text x="126.3" y="31.3" transform="rotate(90 126.3 31.3)">29</text>
<text x="168.6" y="34.8">6</text>
<text x="46.4" y="37.8">5.4</text>
<text x="59.9" y="37.8">4.5</text>
<text x="112.9" y="36.7">52.5</text>
<text x="134.5" y="43.6" transform="rotate(90 134.5 43.6)">60</text>
<text x="168.3" y="47.9" transform="rotate(90 168.3 47.9)">5</text>
<text x="10.7" y="49.6" transform="rotate(90 10.7 49.6)">158</text>
<text x="18.2" y="49" transform="rotate(90 18.2 49)">149</text>
<text x="25.4" y="51.1" transform="rotate(90 25.4 51.1)">160</text>
<text x="29.5" y="49.1" transform="rotate(90 29.5 49.1)">3.85</text>
<text x="126.2" y="48.2" transform="rotate(90 126.2 48.2)">65</text>
<text x="134.4" y="51.6" transform="rotate(90 134.4 51.6)">49</text>
<text x="126.1" y="56.9" transform="rotate(90 126.1 56.9)">55</text>
<text x="10.7" y="64.2" transform="rotate(90 10.7 64.2)">27</text>
<text x="18.1" y="65.2" transform="rotate(90 18.1 65.2)">58</text>
<text x="26.5" y="60.5" transform="rotate(90 26.5 60.5)">11.15</text>
<text x="126.1" y="63.5" transform="rotate(90 126.1 63.5)">36</text>
<text x="134.4" y="66.7" transform="rotate(90 134.4 66.7)">25</text>
<text x="10.8" y="77" transform="rotate(90 10.8 77)">20</text>
<text x="126.1" y="77" transform="rotate(90 126.1 77)">20</text>
<text x="88.1" y="82.8" transform="rotate(90 88.1 82.8)">25, x20</text>
<text x="33.2" y="91.1" transform="rotate(90 33.2 91.1)">727</text>
<text x="154.2" y="91.1" transform="rotate(90 154.2 91.1)">727</text>
<text x="168.3" y="91.1" transform="rotate(90 168.3 91.1)">717</text>
<text x="133.7" y="129.8" transform="rotate(90 133.7 129.8)">17</text>
<text x="129.4" y="132.2" transform="rotate(90 129.4 132.2)">1</text>
<text x="16.4" y="138.3" transform="rotate(90 16.4 138.3)">5</text>
<text x="23.2" y="141.5" transform="rotate(90 23.2 141.5)">40</text>
<text x="138.9" y="141.1" transform="rotate(90 138.9 141.1)">13</text>
<text x="75.9" y="152.9">568</text>
<text x="126" y="153" transform="rotate(90 126 153)">23</text>
<text x="137.5" y="153" transform="rotate(90 137.5 153)">20</text>
<text x="168.3" y="153" transform="rotate(90 168.3 153)">5</text>
<text x="168.6" y="158.2">6</text>
<text x="29.6" y="162.3">5</text>
<text x="40.6" y="167.4">70</text>
<text x="47.9" y="167.5">30</text>
<text x="55.6" y="162.4">279</text>
<text x="70.6" y="167.3">368</text>
<text x="96.2" y="162.4">279</text>
<text x="105.9" y="167.4">30</text>
<text x="110.4" y="167.3">32</text>
<text x="126.2" y="162.4">5</text>
<text x="126.2" y="167.3">38</text>
<text x="168.6" y="173.1">6</text>
<text x="151.2" y="176.4">10</text>
<text x="168.6" y="179">2</text>
<text x="170.4" y="188.9" transform="rotate(90 170.4 188.9)">120</text>
<text x="175" y="189.2" transform="rotate(90 175 189.2)">5</text>
<text x="92.9" y="192.4" transform="rotate(90 92.9 192.4)">18</text>
<text x="97.7" y="196.8" transform="rotate(90 97.7 196.8)">13</text>
<text x="100.6" y="193">17</text>
<text x="139.2" y="194.9" transform="rotate(90 139.2 194.9)">1</text>
<text x="51.4" y="203">21</text>
<text x="65.7" y="203.1">7</text>
<text x="170.4" y="201.7" transform="rotate(90 170.4 201.7)">40</text>
<text x="32.9" y="206" transform="rotate(90 32.9 206)">Lorin Hählen</text>
<text x="61.3" y="209.5">23</text>
<text x="71.8" y="209.5">1</text>
<text x="139.2" y="204.3" transform="rotate(90 139.2 204.3)">30</text>
<text x="42.5" y="220.2" transform="rotate(90 42.5 220.2)">30</text>
<text x="104.6" y="218.9">15</text>
<text x="119.9" y="219">30</text>
<text x="156" y="220.9" transform="rotate(90 156 220.9)">568</text>
<text x="170.4" y="220.9" transform="rotate(90 170.4 220.9)">238</text>
<text x="42.5" y="226.9" transform="rotate(90 42.5 226.9)">25</text>
<text x="80.2" y="223.2" transform="rotate(90 80.2 223.2)">55</text>
<text x="108.5" y="227.8">21</text>
<text x="111.8" y="223.4">1</text>
<text x="120.4" y="227.9">21</text>
<text x="130.6" y="223.4">1</text>
<text x="32.9" y="231.1" transform="rotate(90 32.9 231.1)">24/01/2026</text>
<text x="99.4" y="232.2">31.75</text>
<text x="114.2" y="232.4">28</text>
<text x="126.1" y="232.3">28</text>
<text x="142.5" y="232.4">21</text>
<text x="170.4" y="242.2" transform="rotate(90 170.4 242.2)">40</text>
<text x="58.2" y="249.9">10</text>
<text x="64.3" y="251.6">10</text>
<text x="61.2" y="257.3">15</text>
<text x="89.8" y="252.8" transform="rotate(90 89.8 252.8)">40</text>
<text x="170.4" y="252.6" transform="rotate(90 170.4 252.6)">120</text>
<text x="176.6" y="256.5" transform="rotate(90 176.6 256.5)">5</text>
<text x="89.8" y="259.6" transform="rotate(90 89.8 259.6)">18</text>
<text x="153.8" y="268.1">6</text>
<text x="5.9" y="286.1" transform="rotate(90 5.9 286.1)">1/1</text>
<text x="89.6" y="287.8">35.5</text>
<text x="106.6" y="287.7">13.5</text>
<text x="114.4" y="287.7">35.5</text>
<text x="123.8" y="287.5">35.5</text>
<text x="141.4" y="287.5">13.5</text>
<text x="118.5" y="292.2">13.5</text>
</g>
<g font-size="2.5">
<text x="17.7" y="7.6" transform="rotate(90 17.7 7.6)">F</text>
<text x="52.6" y="7.5" transform="rotate(90 52.6 7.5)">E</text>
<text x="87.4" y="7.5" transform="rotate(90 87.4 7.5)">D</text>
<text x="122.2" y="7.5" transform="rotate(90 122.2 7.5)">C</text>
<text x="157" y="7.5" transform="rotate(90 157 7.5)">B</text>
<text x="191.8" y="7.5" transform="rotate(90 191.8 7.5)">A</text>
<text x="2.2" y="24" transform="rotate(90 2.2 24)">1</text>
<text x="207.4" y="24" transform="rotate(90 207.4 24)">1</text>
<text x="2.2" y="60.4" transform="rotate(90 2.2 60.4)">2</text>
<text x="207.4" y="60.4" transform="rotate(90 207.4 60.4)">2</text>
<text x="2.2" y="96.8" transform="rotate(90 2.2 96.8)">3</text>
<text x="207.4" y="96.8" transform="rotate(90 207.4 96.8)">3</text>
<text x="2.2" y="133.2" transform="rotate(90 2.2 133.2)">4</text>
<text x="207.4" y="133.2" transform="rotate(90 207.4 133.2)">4</text>
<text x="2.2" y="169.6" transform="rotate(90 2.2 169.6)">5</text>
<text x="207.4" y="169.6" transform="rotate(90 207.4 169.6)">5</text>
<text x="2.2" y="206" transform="rotate(90 2.2 206)">6</text>
<text x="207.4" y="206" transform="rotate(90 207.4 206)">6</text>
<text x="2.2" y="242.4" transform="rotate(90 2.2 242.4)">7</text>
<text x="207.4" y="242.4" transform="rotate(90 207.4 242.4)">7</text>
<text x="2.2" y="278.8" transform="rotate(90 2.2 278.8)">8</text>
<text x="207.4" y="278.8" transform="rotate(90 207.4 278.8)">8</text>
<text x="17.7" y="295.1" transform="rotate(90 17.7 295.1)">F</text>
<text x="52.6" y="295" transform="rotate(90 52.6 295)">E</text>
<text x="87.4" y="294.9" transform="rotate(90 87.4 294.9)">D</text>
<text x="122.2" y="294.9" transform="rotate(90 122.2 294.9)">C</text>
<text x="157" y="295" transform="rotate(90 157 295)">B</text>
<text x="191.8" y="295" transform="rotate(90 191.8 295)">A</text>
</g>
<g font-size="1.8">
<text x="37" y="163.7" transform="rotate(90 37 163.7)">Dept.</text>
<text x="37" y="181.2" transform="rotate(90 37 181.2)">Technical reference</text>
<text x="22.5" y="206" transform="rotate(90 22.5 206)">Title</text>
<text x="29.8" y="206" transform="rotate(90 29.8 206)">Document type</text>
<text x="37" y="206" transform="rotate(90 37 206)">Created by</text>
<text x="10.1" y="250.4" transform="rotate(90 10.1 250.4)">Rev.</text>
<text x="22.5" y="250.4" transform="rotate(90 22.5 250.4)">DWG No.</text>
<text x="29.8" y="250.4" transform="rotate(90 29.8 250.4)">Document status</text>
<text x="37" y="250.4" transform="rotate(90 37 250.4)">Approved by</text>
<text x="10.1" y="257.6" transform="rotate(90 10.1 257.6)">Date of issue</text>
<text x="10.1" y="283.9" transform="rotate(90 10.1 283.9)">Sheet</text>
</g>
</svg>
